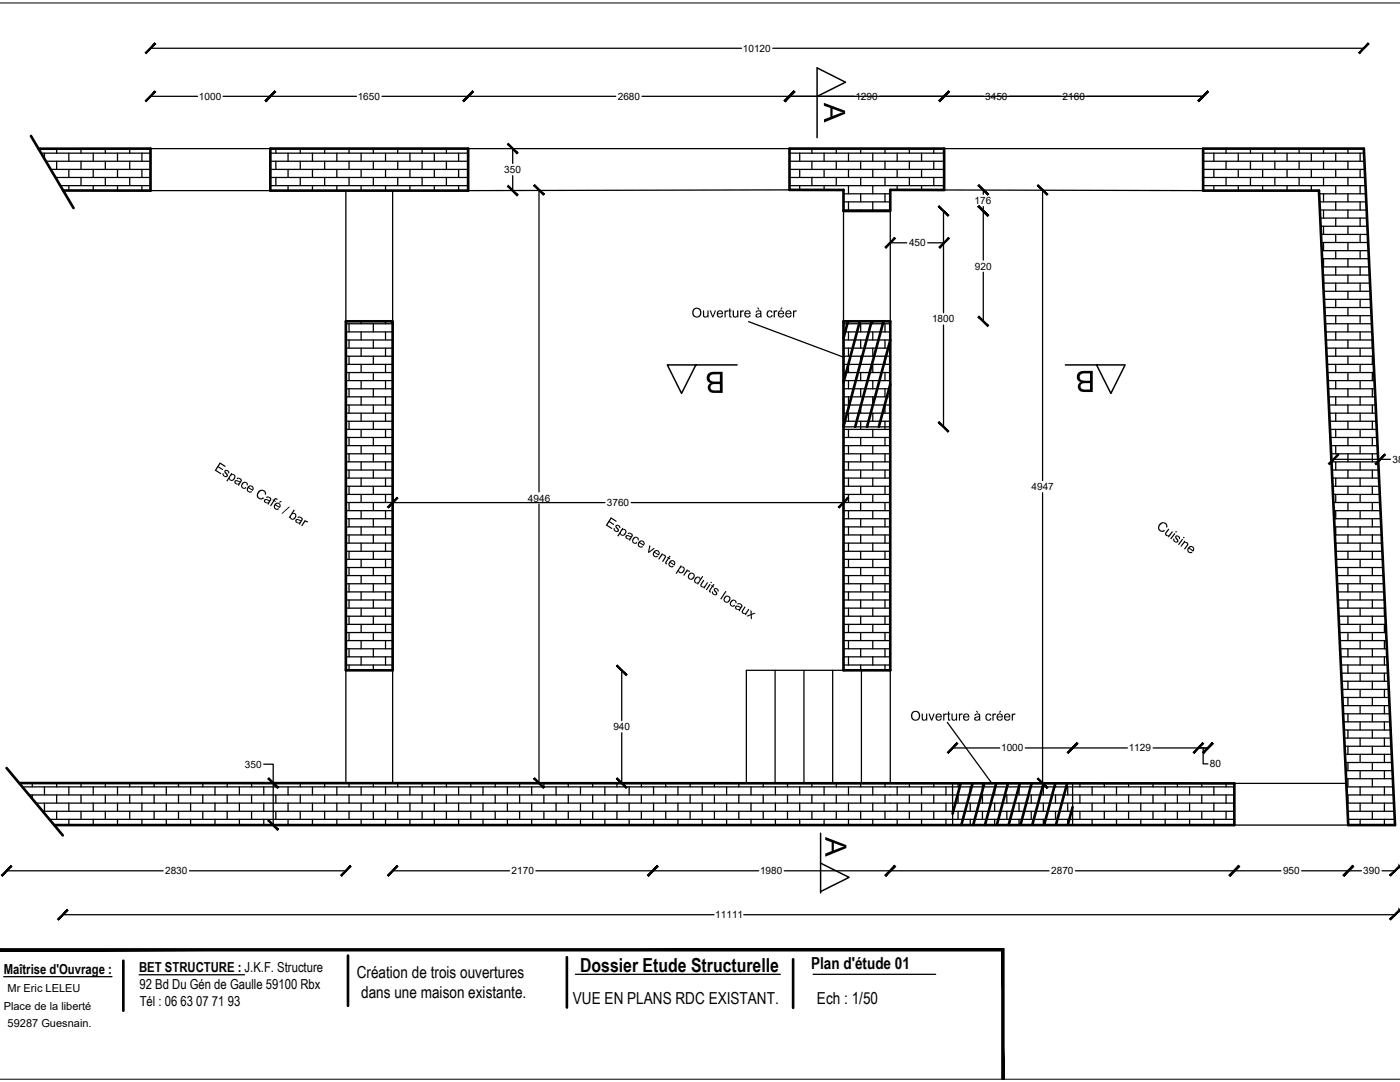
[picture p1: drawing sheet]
<svg xmlns="http://www.w3.org/2000/svg" width="279mm" height="216mm" viewBox="0 0 279 216" stroke-linecap="round" stroke-linejoin="round" font-family="sans-serif">
<!-- layer: 0 -->
<g fill="none" stroke="#000" stroke-width=".53">
<path d="M6.2 27.1l8.5 14.4M7.7 29.7h22.3v8.3h-17.4M54 29.7h39.4v8.3h-39.4zM168.3 37.9v4.2h9.4v-4.2h10.7v-8.2h-30.8v8.2h10.7M240.1 29.7h32.1l6.2 134.9h-9.3l-5.9-126.6h-23.1zM69 64.1h9.4v69.7h-9.4zM168.3 64.1h9.4v69.7h-9.4zM1.3 153.2l11.2 13.5M3.8 156.3h242.5v8.3h-235.5M24.6 191.7v10M69.4 190.7v10M113.1 191v10"/>
<path d="M158.3 191.4v9.7"/>
</g>
<g fill="none" stroke="#000" stroke-width=".25">
<path d="M8.2 30.6h21.8M8.9 30.6v1.1M9.2 32.2h20.8M10.1 33.8h19.9M11.1 35.4h18.9M11.3 29.7v.9M11.3 32.2v1.6M11.3 35.4v.4M12 37h18M13.7 30.6v1.6M13.7 33.8v1.6M13.7 37v1"/>
<path d="M16.2 29.7v.9M16.2 32.2v1.6M16.2 35.4v1.6M18.6 30.6v1.6M18.6 33.8v1.6M18.6 37v1M21 29.7v.9M21 32.2v1.6M21 35.4v1.6M23.5 30.6v1.6M23.5 33.8v1.6M23.5 37v1"/>
<path d="M25.9 29.7v.9M25.9 32.2v1.6M25.9 35.4v1.6M28.3 30.6v1.6M28.3 33.8v1.6M28.3 37v1M54 30.6h39.4M54 32.2h39.4M54 33.8h39.4M54 35.4h39.4M54 37h39.4M55.1 29.7v.9"/>
<path d="M55.1 32.2v1.6M55.1 35.4v1.6M57.5 30.6v1.6M57.5 33.8v1.6M57.5 37v1M59.9 29.7v.9M59.9 32.2v1.6M59.9 35.4v1.6M62.4 30.6v1.6M62.4 33.8v1.6M62.4 37v1M64.8 29.7v.9"/>
<path d="M64.8 32.2v1.6M64.8 35.4v1.6M67.2 30.6v1.6M67.2 33.8v1.6M67.2 37v1M69.7 29.7v.9M69.7 32.2v1.6M69.7 35.4v1.6M72.1 30.6v1.6M72.1 33.8v1.6M72.1 37v1M74.5 29.7v.9"/>
<path d="M74.5 32.2v1.6M74.5 35.4v1.6M76.9 30.6v1.6M76.9 33.8v1.6M76.9 37v.9M79.4 29.7v.9M79.4 32.2v1.6M79.4 35.4v1.6M81.8 30.6v1.6M81.8 33.8v1.6M81.8 37v.9M84.2 29.7v.9"/>
<path d="M84.2 32.2v1.6M84.2 35.4v1.6M86.7 30.6v1.6M86.7 33.8v1.6M86.7 37v.9M89.1 29.7v.9M89.1 32.2v1.6M89.1 35.4v1.6M91.5 30.6v1.6M91.5 33.8v1.6M91.5 37v.9M157.6 30.6h30.8"/>
<path d="M157.6 32.2h30.8M157.6 33.8h30.8M157.6 35.4h30.8M157.6 37h30.8M159.6 30.6v1.6M159.6 33.8v1.6M159.6 37v.9M162 29.7v.9M162 32.2v1.6M162 35.4v1.6M164.5 30.6v1.6M164.5 33.8v1.6"/>
<path d="M164.5 37v.9M166.9 29.7v.9M166.9 32.2v1.6M166.9 35.4v1.6M168.3 38.7h9.4M169.3 30.6v1.6M169.3 33.8v1.6M169.3 37v1.7M171.8 29.7v.9M171.8 32.2v1.6M171.8 35.4v1.6M171.8 38.7v1.6"/>
<path d="M174.2 30.6v1.6M174.2 33.8v1.6M174.2 37v1.7M176.6 29.7v.9M176.6 32.2v1.6M176.6 35.4v1.6M176.6 38.7v1.6M179 30.6v1.6M179 33.8v1.6M179 37v.9M181.5 29.7v.9M181.5 32.2v1.6"/>
<path d="M181.5 35.4v1.6M183.9 30.6v1.6M183.9 33.8v1.6M183.9 37v.9M186.4 29.7v.9M186.4 32.2v1.6M186.4 35.4v1.6M240.1 30.6h32.1M240.1 32.2h32.2M240.1 33.8h32.3M240.1 35.4h32.3M240.1 37h32.4"/>
<path d="M242.3 30.6v1.6M242.3 33.8v1.6M242.3 37v1M244.7 29.7v.9M244.7 32.2v1.6M244.7 35.4v1.6M247.1 30.6v1.6M247.1 33.8v1.6M247.1 37v1M249.6 29.7v.9M249.6 32.2v1.6M249.6 35.4v1.6"/>
<path d="M252 30.6v1.6M252 33.8v1.6M252 37v1M254.4 29.7v.9M254.4 32.2v1.6M254.4 35.4v1.6M256.9 30.6v1.6M256.9 33.8v1.6M256.9 37v1M259.3 29.7v.9M259.3 32.2v1.6M259.3 35.4v1.6"/>
<path d="M261.7 30.6v1.6M261.7 33.8v1.6M261.7 37v1M263.2 38.7h9.4M264.1 29.7v.9M264.1 32.2v1.6M264.1 35.4v1.6M264.1 38.7v1.6M266.6 30.6v1.6M266.6 33.8v1.6M266.6 37v1.7M269 29.7v.9"/>
<path d="M269 32.2v1.6M269 35.4v1.6M269 38.7v1.6M271.4 30.6v1.6M271.4 33.8v1.6M271.4 37v1.7M168.3 40.3h9.4M168.3 41.9h9.4M169.3 40.3v1.6M171.8 41.9v.2M174.2 40.3v1.6M176.6 41.9v.2"/>
<path d="M263.3 40.3h9.4M263.4 41.9h9.4M263.5 43.5h9.3M263.5 45.1h9.4M263.6 46.8h9.4M263.7 48.4h9.3M263.8 50h9.3M263.9 51.6h9.3M263.9 53.3h9.4M264 54.9h9.3M264.1 56.5h9.3M264.1 41.9v1.6"/>
<path d="M264.1 45.1v1.7M264.1 48.4v1.6M264.1 51.6v1.7M264.1 54.9v1.6M264.2 58.1h9.3M264.2 59.7h9.4M266.6 40.3v1.6M266.6 43.5v1.6M266.6 46.8v1.6M266.6 50v1.6M266.6 53.3v1.6M266.6 56.5v1.6"/>
<path d="M266.6 59.7v1.7M269 41.9v1.6M269 45.1v1.7M269 48.4v1.6M269 51.6v1.7M269 54.9v1.6M269 58.1v1.6M271.4 40.3v1.6M271.4 43.5v1.6M271.4 46.8v1.6M271.4 50v1.6M271.4 53.3v1.6"/>
<path d="M271.4 56.5v1.6M271.4 59.7v1.7M69 64.6h9.4M69 66.2h9.4M69 67.8h9.4M69 69.5h9.4M69 71.1h9.4M69 72.7h9.4M69 74.3h9.4M69 75.9h9.4M69 77.6h9.4M69 79.2h9.4"/>
<path d="M69.7 64.6v1.6M69.7 67.8v1.7M69.7 71.1v1.6M69.7 74.3v1.6M69.7 77.6v1.6M72.1 64.1v.5M72.1 66.2v1.6M72.1 69.5v1.6M72.1 72.7v1.6M72.1 75.9v1.7M72.1 79.2v1.6M74.5 64.6v1.6"/>
<path d="M74.5 67.8v1.7M74.5 71.1v1.6M74.5 74.3v1.6M74.5 77.6v1.6M76.9 64.1v.5M76.9 66.2v1.6M76.9 69.5v1.6M76.9 72.7v1.6M76.9 75.9v1.7M76.9 79.2v1.6M168.3 64.6h9.4M168.3 66.2h9.4"/>
<path d="M168.3 67.8h9.4M168.3 69.5h9.4M168.3 71.1h9.4M168.3 72.7h9.4M168.3 74.3h9.4M168.3 75.9h9.4M168.3 77.6h9.4M168.3 79.2h9.4M169.3 64.1v.5M169.3 66.2v1.6M169.3 69.5v1.6M169.3 72.7v1.6"/>
<path d="M169.3 75.9v1.7M169.3 79.2v1.6M171.8 64.6v1.6M171.8 67.8v1.7M171.8 71.1v1.6M171.8 74.3v1.6M171.8 77.6v1.6M174.2 64.1v.5M174.2 66.2v1.6M174.2 69.5v1.6M174.2 72.7v1.6M174.2 75.9v1.7"/>
<path d="M174.2 79.2v1.6M176.6 64.6v1.6M176.6 67.8v1.7M176.6 71.1v1.6M176.6 74.3v1.6M176.6 77.6v1.6M264.3 61.4h9.3M264.4 63h9.3M264.5 64.6h9.3M264.5 66.2h9.4M264.6 67.8h9.3M264.7 69.5h9.3"/>
<path d="M264.8 71.1h9.3M264.8 72.7h9.4M264.9 74.3h9.3M265 75.9h9.3M265 77.6h9.4M265.1 79.2h9.4M266.6 63v1.6M266.6 66.2v1.6M266.6 69.5v1.6M266.6 72.7v1.6M266.6 75.9v1.7M266.6 79.2v1.6"/>
<path d="M269 61.4v1.6M269 64.6v1.6M269 67.8v1.7M269 71.1v1.6M269 74.3v1.6M269 77.6v1.6M271.4 63v1.6M271.4 66.2v1.6M271.4 69.5v1.6M271.4 72.7v1.6M271.4 75.9v1.7M271.4 79.2v1.6"/>
<path d="M273.9 66.2h.1M273.9 67.8v1.7M273.9 71.1v1.6M273.9 74.3v1.6M273.9 77.6v1.6M69 80.8h9.4M69 82.4h9.4M69 84.1h9.4M69 85.7h9.4M69 87.3h9.4M69 88.9h9.4M69 90.6h9.4"/>
<path d="M69 92.2h9.4M69 93.8h9.4M69 95.4h9.4M69 97h9.4M69 98.7h9.4M69.7 80.8v1.6M69.7 84.1v1.6M69.7 87.3v1.6M69.7 90.6v1.6M69.7 93.8v1.6M69.7 97v1.7M72.1 82.4v1.7"/>
<path d="M72.1 85.7v1.6M72.1 88.9v1.7M72.1 92.2v1.6M72.1 95.4v1.6M72.1 98.7v1.6M74.5 80.8v1.6M74.5 84.1v1.6M74.5 87.3v1.6M74.5 90.6v1.6M74.5 93.8v1.6M74.5 97v1.7M76.9 82.4v1.7"/>
<path d="M76.9 85.7v1.6M76.9 88.9v1.7M76.9 92.2v1.6M76.9 95.4v1.6M76.9 98.7v1.6M168.3 80.8h9.4M168.3 82.4h9.4M168.3 84.1h9.4M168.3 85.7h9.4M168.3 87.3h9.4M168.3 88.9h9.4M168.3 90.6h9.4"/>
<path d="M168.3 92.2h9.4M168.3 93.8h9.4M168.3 95.4h9.4M168.3 97h9.4M168.3 98.7h9.4M169.3 82.4v1.7M169.3 85.7v1.6M169.3 88.9v1.7M169.3 92.2v1.6M169.3 95.4v1.6M169.3 98.7v1.6M171.8 80.8v1.6"/>
<path d="M171.8 84.1v1.6M171.8 87.3v1.6M171.8 90.6v1.6M171.8 93.8v1.6M171.8 97v1.7M174.2 82.4v1.7M174.2 85.7v1.6M174.2 88.9v1.7M174.2 92.2v1.6M174.2 95.4v1.6M174.2 98.7v1.6M176.6 80.8v1.6"/>
<path d="M176.6 84.1v1.6M176.6 87.3v1.6M176.6 90.6v1.6M176.6 93.8v1.6M176.6 97v1.7M265.2 80.8h9.3M265.3 82.4h9.3M265.3 84.1h9.4M265.4 85.7h9.4M265.5 87.3h9.3M265.6 88.9h9.3M265.7 90.6h9.3"/>
<path d="M265.7 92.2h9.4M265.8 93.8h9.3M265.9 95.4h9.3M266 97h9.3M266 98.7h9.4M266.6 82.4v1.7M266.6 85.7v1.6M266.6 88.9v1.7M266.6 92.2v1.6M266.6 95.4v1.6M266.6 98.7v1.6M269 80.8v1.6"/>
<path d="M269 84.1v1.6M269 87.3v1.6M269 90.6v1.6M269 93.8v1.6M269 97v1.7M271.4 82.4v1.7M271.4 85.7v1.6M271.4 88.9v1.7M271.4 92.2v1.6M271.4 95.4v1.6M271.4 98.7v1.6M273.9 80.8v1.6"/>
<path d="M273.9 84.1v1.6M273.9 87.3v1.6M273.9 90.6v1.6M273.9 93.8v1.6M273.9 97v1.7M69 100.3h9.4M69 101.9h9.4M69 103.5h9.4M69 105.1h9.4M69 106.7h9.4M69 108.4h9.4M69 110h9.4"/>
<path d="M69 111.6h9.4M69 113.2h9.4M69 114.9h9.4M69 116.5h9.4M69 118.1h9.4M69 119.7h9.4M69.7 100.3v1.6M69.7 103.5v1.6M69.7 106.7v1.7M69.7 110v1.6M69.7 113.2v1.7M69.7 116.5v1.6"/>
<path d="M69.7 119.7v1.6M72.1 101.9v1.6M72.1 105.1v1.6M72.1 108.4v1.6M72.1 111.6v1.6M72.1 114.9v1.6M72.1 118.1v1.6M74.5 100.3v1.6M74.5 103.5v1.6M74.5 106.7v1.7M74.5 110v1.6M74.5 113.2v1.7"/>
<path d="M74.5 116.5v1.6M74.5 119.7v1.6M76.9 101.9v1.6M76.9 105.1v1.6M76.9 108.4v1.6M76.9 111.6v1.6M76.9 114.9v1.6M76.9 118.1v1.6M168.3 100.3h9.4M168.3 101.9h9.4M168.3 103.5h9.4M168.3 105.1h9.4"/>
<path d="M168.3 106.7h9.4M168.3 108.4h9.4M168.3 110h9.4M168.3 111.6h9.4M168.3 113.2h9.4M168.3 114.9h9.4M168.3 116.5h9.4M168.3 118.1h9.4M168.3 119.7h9.4M169.3 101.9v1.6M169.3 105.1v1.6M169.3 108.4v1.6"/>
<path d="M169.3 111.6v1.6M169.3 114.9v1.6M169.3 118.1v1.6M171.8 100.3v1.6M171.8 103.5v1.6M171.8 106.7v1.7M171.8 110v1.6M171.8 113.2v1.7M171.8 116.5v1.6M171.8 119.7v1.6M174.2 101.9v1.6M174.2 105.1v1.6"/>
<path d="M174.2 108.4v1.6M174.2 111.6v1.6M174.2 114.9v1.6M174.2 118.1v1.6M176.6 100.3v1.6M176.6 103.5v1.6M176.6 106.7v1.7M176.6 110v1.6M176.6 113.2v1.7M176.6 116.5v1.6M176.6 119.7v1.6M266.1 100.3h9.3"/>
<path d="M266.2 101.9h9.3M266.3 103.5h9.3M266.3 105.1h9.4M266.4 106.7h9.3M266.5 108.4h9.3M266.6 110h9.3M266.6 101.9v1.6M266.6 105.1v1.6M266.6 108.4v1.6M266.6 111.6h9.3M266.7 113.2h9.3M266.8 114.9h9.3"/>
<path d="M266.8 116.5h9.4M266.9 118.1h9.4M269 100.3v1.6M269 103.5v1.6M269 106.7v1.7M269 110v1.6M269 113.2v1.7M269 116.5v1.6M269 119.7v1.6M271.4 101.9v1.6M271.4 105.1v1.6M271.4 108.4v1.6"/>
<path d="M271.4 111.6v1.6M271.4 114.9v1.6M271.4 118.1v1.6M273.9 100.3v1.6M273.9 103.5v1.6M273.9 106.7v1.7M273.9 110v1.6M273.9 113.2v1.7M273.9 116.5v1.6M273.9 119.7v1.6M276.3 118.9v.8h-9.3M69 121.3h9.4"/>
<path d="M69 123h9.4M69 124.6h9.4M69 126.2h9.4M69 127.8h9.4M69 129.5h9.4M69 131.1h9.4M69 132.7h9.4M69.7 123v1.6M69.7 126.2v1.6M69.7 129.5v1.6M69.7 132.7v1.1M72.1 121.3v1.7"/>
<path d="M72.1 124.6v1.6M72.1 127.8v1.7M72.1 131.1v1.6M74.5 123v1.6M74.5 126.2v1.6M74.5 129.5v1.6M74.5 132.7v1.1M76.9 121.3v1.7M76.9 124.6v1.6M76.9 127.8v1.7M76.9 131.1v1.6M168.3 121.3h9.4"/>
<path d="M168.3 123h9.4M168.3 124.6h9.4M168.3 126.2h9.4M168.3 127.8h9.4M168.3 129.5h9.4M168.3 131.1h9.4M168.3 132.7h9.4M169.3 121.3v1.7M169.3 124.6v1.6M169.3 127.8v1.7M169.3 131.1v1.6M171.8 123v1.6"/>
<path d="M171.8 126.2v1.6M171.8 129.5v1.6M171.8 132.7v1.1M174.2 121.3v1.7M174.2 124.6v1.6M174.2 127.8v1.7M174.2 131.1v1.6M176.6 123v1.6M176.6 126.2v1.6M176.6 129.5v1.6M176.6 132.7v1.1M267.1 121.3h9.3"/>
<path d="M267.1 123h9.4M267.2 124.6h9.4M267.3 126.2h9.3M267.4 127.8h9.3M267.5 129.5h9.3M267.5 131.1h9.4M267.6 132.7h9.3M267.7 134.3h9.3M267.8 135.9h9.3M267.8 137.6h9.4M267.9 139.2h9.3M269 123v1.6"/>
<path d="M269 126.2v1.6M269 129.5v1.6M269 132.7v1.6M269 135.9v1.7M269 139.2v1.6M271.4 121.3v1.7M271.4 124.6v1.6M271.4 127.8v1.7M271.4 131.1v1.6M271.4 134.3v1.6M271.4 137.6v1.6M273.9 123v1.6"/>
<path d="M273.9 126.2v1.6M273.9 129.5v1.6M273.9 132.7v1.6M273.9 135.9v1.7M273.9 139.2v1.6M276.3 121.3v1.7M276.3 124.6v1.6M276.3 127.8v1.7M276.3 131.1v1.6M276.3 134.3v1.6M276.3 137.6v1.6M4.5 157h241.8"/>
<path d="M5.8 158.6h240.5M6.4 156.3v.7M6.4 158.6v.8M8.9 157v1.6M11.3 156.3v.7M11.3 158.6v1.7M13.7 157v1.6M16.2 156.3v.7M16.2 158.6v1.7M18.6 157v1.6M21 156.3v.7M21 158.6v1.7"/>
<path d="M23.5 157v1.6M25.9 156.3v.7M25.9 158.6v1.7M28.3 157v1.6M30.8 156.3v.7M30.8 158.6v1.7M33.2 157v1.6M35.6 156.3v.7M35.6 158.6v1.7M38 157v1.6M40.5 156.3v.7M40.5 158.6v1.7"/>
<path d="M42.9 157v1.6M45.3 156.3v.7M45.3 158.6v1.7M47.8 157v1.6M50.2 156.3v.7M50.2 158.6v1.7M52.6 157v1.6M55.1 156.3v.7M55.1 158.6v1.7M57.5 157v1.6M59.9 156.3v.7M59.9 158.6v1.7"/>
<path d="M62.4 157v1.6M64.8 156.3v.7M64.8 158.6v1.7M67.2 157v1.6M69.7 156.3v.7M69.7 158.6v1.7M72.1 157v1.6M74.5 156.3v.7M74.5 158.6v1.7M76.9 157v1.6M79.4 156.3v.7M79.4 158.6v1.7"/>
<path d="M81.8 157v1.6M84.2 156.3v.7M84.2 158.6v1.7M86.7 157v1.6M89.1 156.3v.7M89.1 158.6v1.7M91.5 157v1.6M94 156.3v.7M94 158.6v1.7M96.4 157v1.6M98.8 156.3v.7M98.8 158.6v1.7"/>
<path d="M101.3 157v1.6M103.7 156.3v.7M103.7 158.6v1.7M106.1 157v1.6M108.5 156.3v.7M108.5 158.6v1.7M111 157v1.6M113.4 156.3v.7M113.4 158.6v1.7M115.8 157v1.6M118.3 156.3v.7M118.3 158.6v1.7"/>
<path d="M120.7 157v1.6M123.1 156.3v.7M123.1 158.6v1.7M125.6 157v1.6M128 156.3v.7M128 158.6v1.7M130.4 157v1.6M132.9 156.3v.7M132.9 158.6v1.7M135.3 157v1.6M137.7 156.3v.7M137.7 158.6v1.7"/>
<path d="M140.1 157v1.6M142.6 156.3v.7M142.6 158.6v1.7M145 157v1.6M147.4 156.3v.7M147.4 158.6v1.7M149.9 157v1.6M152.3 156.3v.7M152.3 158.6v1.7M154.7 157v1.6M157.2 156.3v.7M157.2 158.6v1.7"/>
<path d="M159.6 157v1.6M162 156.3v.7M162 158.6v1.7M164.5 157v1.6M166.9 156.3v.7M166.9 158.6v1.7M169.3 157v1.6M171.8 156.3v.7M171.8 158.6v1.7M174.2 157v1.6M176.6 156.3v.7M176.6 158.6v1.7"/>
<path d="M179 157v1.6M181.5 156.3v.7M181.5 158.6v1.7M183.9 157v1.6M186.4 156.3v.7M186.4 158.6v1.7M188.8 157v1.6M191.2 156.3v.7M191.2 158.6v1.7M193.6 157v1.6M196.1 156.3v.7M196.1 158.6v1.7"/>
<path d="M198.5 157v1.6M200.9 156.3v.7M200.9 158.6v1.7M203.4 157v1.6M205.8 156.3v.7M205.8 158.6v1.7M208.2 157v1.6M210.7 156.3v.7M210.7 158.6v1.7M213.1 157v1.6M215.5 156.3v.7M215.5 158.6v1.7"/>
<path d="M218 157v1.6M220.4 156.3v.7M220.4 158.6v1.7M222.8 157v1.6M225.2 156.3v.7M225.2 158.6v1.7M227.7 157v1.6M230.1 156.3v.7M230.1 158.6v1.7M232.5 157v1.6M235 156.3v.7M235 158.6v1.7"/>
<path d="M237.4 157v1.6M239.8 156.3v.7M239.8 158.6v1.7M242.3 157v1.6M244.7 156.3v.7M244.7 158.6v1.7M268 140.8h9.3M268.1 142.4h9.3M268.1 144h9.4M268.2 145.7h9.3M268.3 147.3h9.3M268.4 148.9h9.3"/>
<path d="M268.4 150.5h9.3M268.5 152.1h9.3M268.6 153.8h9.3M268.6 155.4h9.4M268.7 157h9.3M268.8 158.6h9.3M269 142.4v1.6M269 145.7v1.6M269 148.9v1.6M269 152.1v1.7M269 155.4v1.6M269 158.6v1.7"/>
<path d="M271.4 140.8v1.6M271.4 144v1.7M271.4 147.3v1.6M271.4 150.5v1.6M271.4 153.8v1.6M271.4 157v1.6M273.9 142.4v1.6M273.9 145.7v1.6M273.9 148.9v1.6M273.9 152.1v1.7M273.9 155.4v1.6M273.9 158.6v1.7"/>
<path d="M276.3 140.8v1.6M276.3 144v1.7M276.3 147.3v1.6M276.3 150.5v1.6M276.3 153.8v1.6M276.3 157v1.6M7.2 160.3h239.1M8.5 161.9h237.8M8.9 160.3v1.6M9.9 163.5h236.4M11.3 161.9v1.6M13.7 160.3v1.6"/>
<path d="M13.7 163.5v1.1M16.2 161.9v1.6M18.6 160.3v1.6M18.6 163.5v1.1M21 161.9v1.6M23.5 160.3v1.6M23.5 163.5v1.1M25.9 161.9v1.6M28.3 160.3v1.6M28.3 163.5v1.1M30.8 161.9v1.6M33.2 160.3v1.6"/>
<path d="M33.2 163.5v1.1M35.6 161.9v1.6M38 160.3v1.6M38 163.5v1.1M40.5 161.9v1.6M42.9 160.3v1.6M42.9 163.5v1.1M45.3 161.9v1.6M47.8 160.3v1.6M47.8 163.5v1.1M50.2 161.9v1.6M52.6 160.3v1.6"/>
<path d="M52.6 163.5v1.1M55.1 161.9v1.6M57.5 160.3v1.6M57.5 163.5v1.1M59.9 161.9v1.6M62.4 160.3v1.6M62.4 163.5v1.1M64.8 161.9v1.6M67.2 160.3v1.6M67.2 163.5v1.1M69.7 161.9v1.6M72.1 160.3v1.6"/>
<path d="M72.1 163.5v1.1M74.5 161.9v1.6M76.9 160.3v1.6M76.9 163.5v1.1M79.4 161.9v1.6M81.8 160.3v1.6M81.8 163.5v1.1M84.2 161.9v1.6M86.7 160.3v1.6M86.7 163.5v1.1M89.1 161.9v1.6M91.5 160.3v1.6"/>
<path d="M91.5 163.5v1.1M94 161.9v1.6M96.4 160.3v1.6M96.4 163.5v1.1M98.8 161.9v1.6M101.3 160.3v1.6M101.3 163.5v1.1M103.7 161.9v1.6M106.1 160.3v1.6M106.1 163.5v1.1M108.5 161.9v1.6M111 160.3v1.6"/>
<path d="M111 163.5v1.1M113.4 161.9v1.6M115.8 160.3v1.6M115.8 163.5v1.1M118.3 161.9v1.6M120.7 160.3v1.6M120.7 163.5v1.1M123.1 161.9v1.6M125.6 160.3v1.6M125.6 163.5v1.1M128 161.9v1.6M130.4 160.3v1.6"/>
<path d="M130.4 163.5v1.1M132.9 161.9v1.6M135.3 160.3v1.6M135.3 163.5v1.1M137.7 161.9v1.6M140.1 160.3v1.6M140.1 163.5v1.1M142.6 161.9v1.6M145 160.3v1.6M145 163.5v1.1M147.4 161.9v1.6M149.9 160.3v1.6"/>
<path d="M149.9 163.5v1.1M152.3 161.9v1.6M154.7 160.3v1.6M154.7 163.5v1.1M157.2 161.9v1.6M159.6 160.3v1.6M159.6 163.5v1.1M162 161.9v1.6M164.5 160.3v1.6M164.5 163.5v1.1M166.9 161.9v1.6M169.3 160.3v1.6"/>
<path d="M169.3 163.5v1.1M171.8 161.9v1.6M174.2 160.3v1.6M174.2 163.5v1.1M176.6 161.9v1.6M179 160.3v1.6M179 163.5v1.1M181.5 161.9v1.6M183.9 160.3v1.6M183.9 163.5v1.1M186.4 161.9v1.6M188.8 160.3v1.6"/>
<path d="M188.8 163.5v1.1M191.2 161.9v1.6M193.6 160.3v1.6M193.6 163.5v1.1M196.1 161.9v1.6M198.5 160.3v1.6M198.5 163.5v1.1M200.9 161.9v1.6M203.4 160.3v1.6M203.4 163.5v1.1M205.8 161.9v1.6M208.2 160.3v1.6"/>
<path d="M208.2 163.5v1.1M210.7 161.9v1.6M213.1 160.3v1.6M213.1 163.5v1.1M215.5 161.9v1.6M218 160.3v1.6M218 163.5v1.1M220.4 161.9v1.6M222.8 160.3v1.6M222.8 163.5v1.1M225.2 161.9v1.6M227.7 160.3v1.6"/>
<path d="M227.7 163.5v1.1M230.1 161.9v1.6M232.5 160.3v1.6M232.5 163.5v1.1M235 161.9v1.6M237.4 160.3v1.6M237.4 163.5v1.1M239.8 161.9v1.6M242.3 160.3v1.6M242.3 163.5v1.1M244.7 161.9v1.6M268.9 160.3h9.3"/>
<path d="M268.9 161.9h9.4M269 161.9v1.1M269 163.5h9.3M271.4 160.3v1.6M271.4 163.5v1.1M273.9 161.9v1.6M276.3 160.3v1.6M276.3 163.5v1.1"/>
</g>
<!-- layer: 00txt structure -->
<g fill="none" stroke="#000" stroke-width=".25">
<path d="M30 19.2h9.4M30 9.6h118M44.5 19.2h26.6M76.2 19.2h46.7M128.1 19.2h112M154.2 9.6h118M102.3 29.7v2.9M102.3 35.1v2.9M107.6 37.9v60.2M196.2 37.9v.9M208.1 37.9v58M177.7 48.5h3.3"/>
<path d="M185.1 48.5h3.3M188.3 42.1v20.3M196.2 41.2v10.7M196.2 54.3v9.8M168.3 64.1h9.4v21.1h-9.4zM188.3 64.9v20.3M208.1 98.3v58M266.1 91.7h11.4M78.4 100.3h42.3M107.6 100.6v55.7M126 100.3h42.3M124.1 133.8v10"/>
<path d="M52.6 152.5h1.9v12.1M124.1 146.2v10.1M190.1 156.3h24v8.3M190.1 156.3v8.3h24M190.1 149.2h9.4M204.6 149.2h20.4M230.1 149.2h11M240.1 149.2v3.2h1M1.3 173.8h31.3M37.8 173.8h31.2M78.4 173.8h23.3M107 173.8h44.4"/>
<path d="M156.5 173.8h52.9M214.6 173.8h41.1M259.8 173.8h11.9M275.8 173.8h2.6M12.5 182.5h130M148.4 182.5h130"/>
</g>
<g fill="#000" stroke="#000" stroke-width=".2">
<path d="M30.9 18.2l-1.7 2.1 1.9-1.9zM30.9 18.2l-1.7 2.1-.2-.2z"/>
<path d="M30.9 8.6l-1.7 2.1 1.9-1.9zM30.9 8.6l-1.7 2.1-.2-.2z"/>
<path d="M54.8 18.2l-1.7 2.1 1.9-1.9zM54.8 18.2l-1.7 2.1-.2-.2z"/>
<path d="M94.3 18.2l-1.7 2.1 1.9-1.9zM92.4 20.1l1.9-1.9-1.7 2.1z"/>
<path d="M158.4 18.2l-1.7 2.1 1.9-1.9zM158.4 18.2l-1.7 2.1-.2-.2z"/>
<path d="M158.4 18.2l-1.7 2.1 1.9-1.9zM158.4 18.2l-1.7 2.1-.2-.2z"/>
<path d="M189.3 18.2l-1.7 2.1 1.9-1.9zM187.4 20.1l1.9-1.9-1.7 2.1z"/>
<path d="M273 8.6l-1.9 1.9 .2 .2zM273 8.6l.2 .2-1.9 1.9z"/>
<path d="M52.9 20.1l.2 .2 1.7-2.1zM54.8 18.2l.2 .2-1.9 1.9z"/>
<path d="M92.4 20.1l.2 .2 1.7-2.1zM94.3 18.2l.2 .2-1.9 1.9z"/>
<path d="M101.5 37l-.2 .2 2.1 1.7zM101.3 37.2l2.1 1.7-.2 .2z"/>
<path d="M101.3 28.8l1.9 1.9 .2-.2zM101.5 28.6l1.9 1.9-2.1-1.7z"/>
<path d="M106.5 37l1.9 1.9 .2-.2zM106.7 36.8l1.9 1.9-2.1-1.7z"/>
<path d="M156.5 20.1l.2 .2 1.7-2.1zM158.4 18.2l.2 .2-1.9 1.9z"/>
<path d="M187.4 20.1l.2 .2 1.7-2.1zM189.3 18.2l.2 .2-1.9 1.9z"/>
<path d="M195.2 37l1.9 1.9 .2-.2zM195.4 36.8l1.9 1.9-2.1-1.7z"/>
<path d="M207 37l1.9 2 .2-.2zM207.2 36.9l1.9 1.9-2.1-1.8z"/>
<path d="M239.1 20.1l.2 .2 1.7-2.1zM241 18.2l.2 .2-1.9 1.9z"/>
<path d="M239.1 20.1l.2 .2 1.7-2.1zM241 18.2l.2 .2-1.9 1.9z"/>
<path d="M178.5 47.4l-1.7 2.1 1.9-1.9zM178.5 47.4l-1.7 2.1-.2-.2z"/>
<path d="M187.4 49.3l.2 .2 1.7-2.1zM189.3 47.4l.2 .2-1.9 1.9z"/>
<path d="M187.2 41.2l1.9 2 .3-.3zM187.2 41.2l.2-.2 2 1.9z"/>
<path d="M195.2 41.2l2.1 1.7-1.9-1.9zM195.2 41.2l2.1 1.7-.2 .3z"/>
<path d="M195.2 41.2l1.9 2 .2-.3zM195.2 41.2l.2-.2 1.9 1.9z"/>
<path d="M195.4 63.1l-.2 .2 2.1 1.7zM195.2 63.3l2.1 1.7-.2 .2z"/>
<path d="M79.2 99.2l-1.7 2.1 1.9-1.9zM79.2 99.2l-1.7 2.1-.2-.1z"/>
<path d="M187.4 84.1l-.2 .2 2.2 1.7zM187.2 84.3l2.2 1.7-.3 .2z"/>
<path d="M267 90.6l-1.7 2.1 1.9-1.9zM265.1 92.5l1.9-1.9-1.7 2.1z"/>
<path d="M274.4 92.5l.2 .2 1.7-2.1zM276.3 90.6l.2 .2-1.9 1.9z"/>
<path d="M169.2 99.2l-1.9 2 .2 .1zM169.2 99.2l.2 .2-1.9 1.9z"/>
<path d="M123 132.9l1.9 1.9 .2-.2zM123.2 132.7l1.9 1.9-2.1-1.7z"/>
<path d="M53.5 155.4l1.9 1.9 .2-.2zM53.5 155.4l.2-.2 1.9 1.9z"/>
<path d="M106.5 155.4l2.1 1.7-1.9-1.9zM106.5 155.4l2.1 1.7-.2 .2z"/>
<path d="M123.2 155.2l-.2 .2 2.1 1.7zM123 155.4l2.1 1.7-.2 .2z"/>
<path d="M191 148.2l-1.7 2.1 1.9-1.9zM191 148.2l-1.7 2.1-.3-.2z"/>
<path d="M207.2 155.2l-.2 .2 2.1 1.7zM207 155.4l2.1 1.7-.2 .3z"/>
<path d="M214.9 148.2l-1.9 1.9 .2 .2zM214.9 148.2l.2 .2-1.9 1.9z"/>
<path d="M214.9 148.2l-1.7 2.1 1.9-1.9zM214.9 148.2l-1.7 2.1-.2-.2z"/>
<path d="M240 150.1l.2 .2 1.7-2.1zM241.9 148.2l.2 .2-1.9 1.9z"/>
<path d="M240 150.1l.2 .2 1.7-2.1zM241.9 148.2l.2 .2-1.9 1.9z"/>
<path d="M240 148.2l-1.7 2.1 1.9-1.9zM240 148.2l-1.7 2.1-.2-.2z"/>
<path d="M2.2 172.7l-1.7 2.1 1.9-1.9zM2.2 172.7l-1.7 2.1-.2-.2z"/>
<path d="M53.5 163.8l2.1 1.7-1.9-1.9zM53.5 163.8l2.1 1.7-.2 .2z"/>
<path d="M68 174.6l.2 .2 1.7-2.1zM69.9 172.7l.2 .2-1.9 1.9z"/>
<path d="M79.2 172.7l-1.7 2.1 1.9-1.9zM79.2 172.7l-1.7 2.1-.2-.2z"/>
<path d="M129.2 174.6l.2 .2 1.7-2.1zM131.1 172.7l.2 .2-1.9 1.9z"/>
<path d="M131.1 172.7l-1.7 2.1 1.9-1.9zM131.1 172.7l-1.7 2.1-.2-.2z"/>
<path d="M178.5 172.7l-1.9 1.9 .2 .2zM178.5 172.7l.2 .2-1.9 1.9z"/>
<path d="M178.5 172.7l-1.7 2.1 1.9-1.9zM178.5 172.7l-1.7 2.1-.2-.2z"/>
<path d="M247.2 172.7l-1.9 1.9 .2 .2zM247.2 172.7l.2 .2-1.9 1.9z"/>
<path d="M247.2 172.7l-1.7 2.1 1.9-1.9zM247.2 172.7l-1.7 2.1-.2-.2z"/>
<path d="M268 174.6l.2 .2 1.8-2.1zM270 172.7l.2 .2-2 1.9z"/>
<path d="M270 172.7l-1.8 2.1 2-1.9zM270 172.7l-1.8 2.1-.2-.2z"/>
<path d="M279.3 172.7l.1 .3zM279.3 172.7l.1 .3-2.1 1.6zM277.3 174.6l.2 .2 1.9-1.8z"/>
<path d="M13.4 181.5l-1.7 2.1 1.9-1.9zM13.4 181.5l-1.7 2.1-.2-.2z"/>
<path d="M279.3 181.5l.1 .3zM279.3 181.5l.1 .3-2.1 1.6zM277.3 183.4l.2 .2 1.9-1.8z"/>
</g>
<!-- layer: linteaux -->
<g fill="none" stroke="#000" stroke-width=".25">
<path d="M30 38h24M30 29.7h24M69 38v26.1M78.4 38v26.1M93.4 29.7h64.2M157.6 37.9l-64.2 .1M188.4 29.7h51.7M188.4 37.9l51.7 .1M168.3 42.1v22M177.7 42.1v22M149.4 64.2l18.9 7.1M69 133.8v22.5"/>
<path d="M78.4 133.8v22.5M154.7 133.8v22.5M160.4 133.8v22.5M166.2 133.8v22.5M168.3 133.8h-19.4v22.5M171.9 133.8v22.5M177.7 133.8v22.5M189.1 144.1l8.8 12.2M246.3 156.3h22.4M246.3 164.6h22.8"/>
</g>
<!-- layer: textes. R+1 -->
<path d="M163.1 19.2l5.6-2.8-5.6-2.9v14M138.9 72.8l-2.9 5.7-2.8-5.7h13.9M212.6 72.8h11.9l-2.8 5.7-2.9-5.7M163.8 172.2l5.7 2.9-5.7 2.8M163.8 166.3v11.9" fill="none" stroke="#000" stroke-width=".3"/>
<g fill="#000">
<path d="M164.4 20.5l4.3 1.6v.6l-4.3 1.7v-.6l1.3-.5v-1.8l-1.3-.4zM166.2 21.7v1.5l2-.8z"/>
<path d="M141.3 74.7l.3-.3 .7-.2h1.9v4.2h-2l-.7-.4-.3-.8 .3-.5 .3-.3-.4-.1-.3-.6v-.6zM142 76.8a.69 .69 0 0 0-.1 .9 .69 .69 0 0 0 .8 .2h1v-1.3zM141.9 74.8l-.3 .5 .2 .6 .7 .2h1.2v-1.4h-1.4z"/>
<path d="M215.2 74.4l.8-.4h2.1v4.2h-1.9l-.9-.4-.2-.5v-.4l.6-.7-.5-.2-.3-.4v-.6zM215.8 76.6v.1a.71 .71 0 0 0 0 .9 .71 .71 0 0 0 .9 .1h.8v-1.2h-1.1zM215.7 74.7l-.2 .4v.4l.2 .3 .5 .1 1.3 .1v-1.5h-1.2z"/>
<path d="M164.7 167l4.2 1.6v.6l-4.2 1.7v-.6l1.3-.5v-1.7l-1.3-.5zM166.4 168.2v1.5l2.1-.8z"/>
</g>
<!-- layer: oUVERTURES -->
<g fill="none" stroke="#000" stroke-width=".53">
<path d="M169.2 64.1l-.9 3.4M171.6 64.1l-3.3 12.2M173.9 64.1l-5.6 21M176.3 64.1l-5.6 21.1M177.7 67.9l-4.7 17.3M177.7 76.7l-2.3 8.5M191.7 156.3l-1.6 6M194.1 156.3l-2.2 8.3M196.4 156.3l-2.2 8.3M198.8 156.3l-2.2 8.3M201.2 156.3l-2.3 8.3M203.5 156.3l-2.2 8.3"/>
<path d="M205.9 156.3l-2.2 8.3M208.3 156.3l-2.3 8.3M210.6 156.3l-2.2 8.3M213 156.3l-2.3 8.3M214.1 161.1l-1 3.5"/>
</g>
<!-- layer: 00txt structure -->
<g fill="#000">
<path d="M140.3 62h.2v1l.2 .2 .4-.2 .1-1h.2v1.3h-.2v-.2l-.4 .3-.4-.2zM141.6 62h.3l.4 1.1 .4-1.1h.2l-.5 1.3h-.2zM144.6 62h.2v.2l.2-.3 .4 .1-.1 .2h-.3l-.1 .1-.1 1h-.2zM145.5 61.6l.3-.1v.5h.2v.1h-.2v.9l.2 .1v.3l-.5-.2v-1.1h-.1v-.1h.1zM146.2 62h.3v1l.2 .2 .3-.2 .1-1h.3v1.3h-.2v-.2l-.4 .3-.5-.2zM147.7 62h.2v.2l.2-.3 .4 .1-.1 .2h-.3l-.1 .1v1h-.3zM153.2 62.1l.4-.2 .5 .2 .1 .3h-.3l-.1-.3h-.3l-.3 .5 .1 .4 .3 .2 .3-.1 .1-.3 .2 .1-.2 .3-.5 .2-.4-.3-.1-.6zM154.4 62h.2v.2l.2-.3 .4 .1-.1 .2h-.3l-.1 .1-.1 1h-.2zM158.3 62h.2v.2l.2-.3 .3 .1-.1 .2h-.2l-.2 .1v1h-.2zM43.9 92.2l1.1 .8-.1 .2-.9-.6-.4 .5 .9 .5-.1 .2-.9-.5-.3 .5 1 .6-.2 .2-1.2-.7zM44.9 93.8h.4l.5 .4-.1 .3-.2-.1-.1-.4h-.4l.5 .7-.1 .3-.2 .2-.4-.1-.4-.4 .1-.3 .2 .1 .1 .4h.4l-.4-.7zM48.3 96.4l.6-.3 .5 .3v.5l-.5-.6-.3 .1-.2 .4v.4l.2 .1 .4-.1 .2 .1-.2 .2h-.4l-.4-.3-.1-.3z"/>
<path d="M51.6 98l.3-.2 .4-.1 .7 .4 .1 .6h-.3v-.5l-.4-.3-.5 .2-.4 .6 .2 .6 .4 .1 .4-.2 .1 .3-.7 .2-.5-.4-.1-.7zM54.5 99.6l.1 .1 .3-.3 .5 .2-.1 .2-.2-.2-.2 .1-.1 .2 .3 .1-.1 .2-.3-.2-.6 1-.2-.1 .6-1-.1-.1zM56.2 102.4l1.5-1.3 .1 .1-1.5 1.3zM60.9 103.7l.1 .1-.1 .2 .4-.1 .2 .2-.2 .2-.2-.2-.3 .1-.5 .8-.2-.1zM121.9 103.2l1.2 .7-.1 .2-1-.6-.3 .5 .9 .6-.1 .2-.9-.6-.4 .6 1 .6-.1 .2-1.2-.8zM122.9 104.9l.4-.2 .5 .4v.3l-.4-.5-.4 .1 .5 .7-.2 .5-.5-.1-.4-.4 .1-.4 .2 .2v.2l.2 .2 .2 .1 .2-.2-.5-.6zM126.4 107.3l.5-.2 .6 .4-.1 .4-.2-.1v-.3l-.2-.2h-.3l-.3 .4v.3l.1 .2 .3 .1 .2-.2 .2 .2-.3 .2-.5-.1-.2-.3v-.4zM129.6 108.8l.2 .1-.3 1.1 1-.7 .2 .2-1.2 .8-.2-.1zM132.1 110.4l.2 .1-.1 .2h.5l.2 .3-.6 1.2-.2-.2 .6-.9-.2-.3h-.4l-.5 .9-.2-.2zM133.2 111.1l.2 .1 .2-.3h.3l-.3 .4 .2 .2-.1 .1-.2-.1-.5 .8 .2 .2-.1 .1-.3-.2-.1-.2 .6-.8-.1-.1zM137.1 113.6l.2 .1-.1 .2 .3-.1 .2 .2-.2 .2-.1-.2-.3 .1-.6 .8-.1-.1zM140.4 115.7l.2 .1-.6 .9 .2 .3h.3l.6-.8 .2 .1-.8 1.2-.1-.2 .1-.1h-.4l-.3-.3z"/>
<path d="M142 116.8h.1l.2-.3 .3 .1-.3 .4 .2 .1v.1l-.3-.1-.4 .8 .1 .2-.1 .2-.3-.4 .5-.9-.1-.1zM142.5 117.5l.5-.2 .4 .5v.3l-.2-.1-.2-.4h-.3l.5 .8-.3 .4-.6-.2-.2-.3v-.3l.2 .1 .1 .4h.5v-.2l-.4-.5zM144.8 117.9l.2 .1-1.1 1.6-.2-.1zM231.4 104.5l.8-.3 .7 .4v.7l-.2-.1-.1-.6-.4-.2-.4 .2-.4 .5v.4l.2 .3 .4 .1 .3-.2 .2 .2-.2 .1-.6 .1-.5-.4-.1-.6zM233.2 105.5l.2 .1-.7 .9 .2 .3h.4l.6-.8 .2 .2-.8 1.1-.2-.2 .1-.1-.5-.1-.2-.3zM234.6 106.9h.5l.4 .4-.1 .3-.2-.1-.1-.4h-.3l.4 .8-.3 .4-.5-.2-.3-.3 .1-.4 .2 .1v.3l.2 .2h.3l-.4-.7zM236.4 107.9l.2 .1-.1 .2 .3-.1 .4 .4-.1 .3-.6 .9-.2-.2 .6-.8-.2-.4-.4 .1-.5 .7-.2-.1zM145.9 119.8l.6-.2 .5 .4v.4l-.5-.6-.3 .1-.3 .4 .1 .5 .3 .1 .2-.2 .2 .1-.1 .2-.5 .1-.4-.3v-.5zM148.6 121l.2 .1-.5 .9 .1 .3h.4l.6-.8 .2 .1-.8 1.2-.2-.1 .1-.2h-.4l-.3-.4zM149.8 121.7l.2 .2v.6l.6-.2 .2 .1-.8 .3 .1 .9-.3-.2v-.6l-.6 .2-.2-.1 .8-.3zM183.9 142.4h.3v1l.2 .2 .4-.1v-1.1h.3v1.4h-.3v-.2l-.2 .2-.6-.1zM185.3 142.4h.2l.4 1.1 .4-1.1h.2l-.5 1.4h-.2z"/>
<path d="M188.2 142.4h.2v.2l.3-.2h.3l-.1 .3-.2-.1-.2 .2v1h-.3zM189.2 142l.2-.1v.5h.3v.2h-.3v.9l.3 .1v.2h-.4l-.1-.2v-1h-.2v-.2h.2zM189.9 142.4h.2v1l.3 .2 .3-.1 .1-1.1h.2v1.4h-.2v-.2l-.3 .2-.5-.1zM191.4 142.4h.2v.2l.2-.2h.3l-.1 .3-.2-.1-.2 .2v1h-.2zM196.8 142.6l.4-.2 .6 .2v.2h-.2l-.1-.2h-.3l-.3 .3v.4l.3 .3h.3l.1-.3h.3l-.2 .4-.6 .1-.3-.2-.2-.5zM198.1 142.4h.2v.2l.2-.2h.3l-.1 .3-.2-.1-.2 .2v1h-.2zM201.9 142.4h.2v.2l.3-.2h.3l-.1 .3-.2-.1-.2 .2-.1 1h-.2z"/>
<path d="M138.1 62.4a.97 .97 0 0 1 1.9 0 .97 .97 0 0 1-1.9 0zM138.3 62.4a.75 .75 0 0 0 1.5 0 .75 .75 0 0 0-1.5 0z"/>
<path d="M143.2 62.1l.5-.2 .5 .2 .1 .6h-1l.1 .3 .2 .2 .3-.1 .2-.2h.2l-.2 .3-.5 .2-.4-.3-.2-.6zM143.4 62.2l-.1 .3h.8l-.3-.4z"/>
<path d="M148.7 62.1l.4-.2 .5 .2 .2 .6h-1l.1 .3 .2 .2 .3-.1 .2-.2h.2l-.2 .3-.5 .2-.4-.3-.2-.5zM148.9 62.2l-.1 .3h.8l-.3-.4z"/>
<path d="M150.9 62.1l.5-.2 .5 .1 .1 1.3h-.2l-.1-.1-.5 .2-.4-.2v-.3l.1-.2 .8-.2v-.3l-.3-.1-.3 .1-.1 .2h-.2zM151.1 62.8l-.1 .2 .2 .2 .3-.1 .2-.2a.21 .21 0 0 0-.1-.2 .21 .21 0 0 0-.3 0zM151.1 61.4h.3l.2 .4h-.2z"/>
<path d="M155.4 62.1l.4-.2 .5 .2 .2 .6h-1l.1 .4 .2 .1 .3-.1 .2-.2h.2l-.2 .3-.5 .2-.4-.3-.2-.5zM155.6 62.2l-.1 .3h.8l-.3-.4zM155.9 61.4h.3l-.3 .4h-.2z"/>
<path d="M156.9 62.1l.5-.2 .4 .2 .2 .6h-1v.3l.3 .2 .3-.1 .1-.2h.3l-.2 .3-.6 .2-.4-.3-.1-.6zM157.1 62.2l-.1 .3h.8l-.3-.4z"/>
<path d="M46.2 94.4l.2 .1-.1 .1h.3l.3 .2v.6l-.2 .4-.4 .2-.4-.1-.2-.4-.3 .6-.2-.1zM46.2 94.8l-.3 .5 .2 .5 .3-.1 .4-.5-.2-.4z"/>
<path d="M47.2 95.5l.6-.2 .5 .5-.6 1.2-.2-.2 .1-.1-.6-.2-.2-.4 .3-.3 .8 .3 .1-.3-.3-.3-.3 .1zM47.1 96l-.1 .3 .3 .2h.3l.2-.3z"/>
<path d="M49.5 97.1l.5-.3 .5 .4 .1 .3-.2 .5-.8-.6-.1 .2 .1 .4 .2 .1 .3-.1 .2 .1-.1 .1-.4 .1-.4-.3-.1-.5zM49.8 97.1l-.1 .1 .7 .4v-.3l-.2-.2z"/>
<path d="M53.1 99.2l.4-.1 .6 .4v.2l-.5 1-.2-.1v-.2h-.4l-.3-.4v-.3l.3-.2 .6 .3a.24 .24 0 0 0 .3-.3 .24 .24 0 0 0-.3-.2l-.3 .1zM53 99.8v.4h.5a.19 .19 0 0 0 .2-.3 .19 .19 0 0 0-.3 0z"/>
<path d="M54.9 100.5l.6-.2 .4 .3 .1 .4-.2 .4-.9-.6v.2l.2 .5 .4-.1 .2 .2-.4 .1-.5-.2-.2-.5zM55.1 100.6l.7 .5-.1-.5-.2-.1zM55.7 100.2l.3-.3 .3 .2-.5 .2z"/>
<path d="M58.6 101.7l.2 .1-.3 .6 .5 .1 .1 .5-.3 .6-.5 .1-.3-.2-.1-.2-.1 .1-.2-.1zM58.3 102.7l-.3 .6 .2 .2h.3l.3-.3 .1-.5-.2-.2z"/>
<path d="M59.4 103.2l.4-.1 .6 .4-.5 1.2-.2-.1v-.2l-.5-.1-.3-.3 .3-.4 .7 .1a.23 .23 0 0 0 .3-.2 .23 .23 0 0 0-.3-.2l-.4 .1zM59.2 103.8v.3l.3 .2 .3-.1 .2-.2z"/>
<path d="M124.2 105.3l.2 .1-.1 .2h.4l.2 .2 .1 .5-.6 .6-.4-.1-.2-.3-.4 .6-.2-.2zM124.2 105.8l-.3 .6 .4 .3 .4-.3 .1-.4-.2-.3z"/>
<path d="M125.3 106.4l.5-.1 .5 .4-.5 1.2-.3-.1 .1-.2h-.5l-.3-.3v-.3l.3-.2 .9 .2v-.4l-.3-.1-.3 .1zM125.1 107v.2l.1 .2h.5a.24 .24 0 0 0 0-.3 .24 .24 0 0 0-.3-.1z"/>
<path d="M127.5 108l.6-.2 .5 .4 .1 .3-.2 .4-.9-.5-.1 .1 .1 .4 .2 .2 .3-.2 .2 .2-.1 .1-.4 .1-.4-.4-.1-.4zM127.8 108.1l.6 .5-.1-.5-.2-.1z"/>
<path d="M130.5 110l.6-.3 .5 .4 .1 .3-.2 .5-.9-.6-.1 .1 .1 .4 .3 .2 .2-.1 .2 .1-.1 .1-.5 .1-.4-.4v-.4zM130.7 110.1l.7 .5v-.3l-.1-.3h-.3z"/>
<path d="M133.6 112l.6-.2 .5 .3 .1 .4-.2 .4-.9-.5-.1 .3 .2 .2h.5l.1 .2-.4 .1-.5-.3-.1-.4zM134 112l-.2 .2 .7 .4v-.5l-.2-.1z"/>
<path d="M135.9 112.8l.1 .1v.2l.2-.1 .4 .3-.1 .7-.3 .3-.4 .1-.3-.1-.1-.3-.4 .5-.2-.1zM135.8 113.3l-.3 .6 .2 .3h.3l.3-.2 .1-.5-.2-.3z"/>
<path d="M137.3 115a.7 .7 0 0 1 1.4 0 .7 .7 0 0 1-1.4 0zM137.8 114.6l-.3 .6 .1 .2 .3 .1 .4-.3 .1-.4-.2-.3z"/>
<path d="M138.7 115.3l.6-.3 .4 .2 .1 .3 .3-.6 .2 .1-1 1.6-.2-.1 .1-.1h-.3l-.3-.2-.1-.4zM139 115.4l-.3 .6 .4 .3 .4-.3 .1-.5-.2-.2z"/>
<path d="M141.6 116.5l.2 .1-.7 1.2-.2-.1zM141.9 116.1l.2 .1-.2 .2-.1-.1z"/>
<path d="M144.4 119.5a.71 .71 0 0 1 1.4 0 .71 .71 0 0 1-1.4 0zM144.6 119.6a.48 .48 0 0 0 .9 0 .48 .48 0 0 0-.9 0z"/>
<path d="M234.4 106.4l.2 .1-.9 1.1-.1-.1zM234.7 105.9l.2 .2-.2 .2-.2-.1z"/>
<path d="M235.9 107.5l.2 .2-.8 1.1-.2-.2zM236.2 107.1l.2 .1-.1 .2-.2-.1z"/>
<path d="M237.2 109.2l.6-.3 .4 .3 .1 .4-.2 .5-.8-.6-.1 .2 .1 .4h.5l.2 .2h-.1l-.5 .1-.4-.4-.1-.4zM237.4 109.3l.6 .5 .1-.3-.1-.3z"/>
<path d="M147.1 120.5l.5-.1 .5 .3v.4l-.5 .9-.2-.1 .1-.2-.6-.1-.2-.5 .3-.3 .8 .3 .1-.3-.3-.2h-.3zM147 121.1l-.1 .2 .3 .2h.3l.2-.2z"/>
<path d="M181.8 142.8a.96 .96 0 0 1 1.9 0 .96 .96 0 0 1-1.9 0zM182.3 142.2l-.2 .4 .1 .7 .4 .3 .5-.1 .3-.5-.1-.6-.5-.4z"/>
<path d="M186.9 142.5l.6-.1 .4 .2 .1 .6h-1.1l.3 .4 .8-.2-.3 .3-.5 .1-.4-.2-.1-.6zM187.1 142.7l-.2 .3h.8l-.2-.4z"/>
<path d="M192.3 142.6l.7-.2 .3 .2 .2 .6h-1.1l.3 .4h.4l.1-.3 .3 .1-.3 .3-.5 .1-.4-.2-.1-.7zM192.6 142.6l-.2 .4h.8l-.1-.4z"/>
<path d="M194.6 142.5l.7-.1 .3 .1 .1 1.3h-.2l-.1-.2-.3 .2-.6-.1v-.6l.9-.2-.2-.3-.7 .2zM194.7 143.3v.3h.5l.2-.5zM194.7 141.8h.3l.2 .4h-.2z"/>
<path d="M199 142.6l.7-.2 .3 .2 .2 .6h-1.1l.3 .4h.3l.2-.3 .3 .1-.3 .3-.5 .1-.4-.2-.1-.7zM199.3 142.7l-.2 .3h.8l-.3-.4zM199.5 141.8h.4l-.3 .4h-.2z"/>
<path d="M200.6 142.5l.5-.1 .5 .3v.5h-1l.3 .4 .7-.2-.2 .3-.5 .1-.4-.2-.1-.6zM200.8 142.6l-.2 .4h.8l-.2-.4z"/>
</g>
<!-- layer: BECT-cartouche -->
<g fill="#000" stroke="#000" stroke-width=".2">
<path d="M0 189.8h200.2v-.5zM0 189.3h200.2l-200.2 .5z"/>
<path d="M199.9 189.3l.5 26v-26zM199.9 189.3l.5 26h-.5z"/>
</g>
<path d="M.7 194.9h21.7M27.8 194.5h21M114.8 194.4h40.9M162.3 194.4h24.4" fill="none" stroke="#000" stroke-width=".25"/>
<!-- layer: 00txt structure -->
<path d="M0 .6h279.4M0 215.3h279.4" fill="none" stroke="#000" stroke-width=".2"/>
<text font-size="3.9" x="115.8" y="193.9">Dossier Etude Structurelle</text>
<g font-size="3.3">
<text x="71.2" y="195.2">Création de trois ouvertures</text>
<text x="161.9" y="193.4">Plan d'étude 01</text>
<text x="72.1" y="199.1">dans une maison existante.</text>
<text x="114.3" y="200.3">VUE EN PLANS RDC EXISTANT.</text>
<text x="163" y="200.4">Ech : 1/50</text>
</g>
<g font-size="2.8">
<text x=".7" y="194.3">Maîtrise d'Ouvrage :</text>
<text x="27.8" y="193.9">BET STRUCTURE : J.K.F. Structure</text>
<text x="27.8" y="197.4">92 Bd Du Gén de Gaulle 59100 Rbx</text>
<text x="27.9" y="200.8">Tél : 06 63 07 71 93</text>
</g>
<g font-size="2.2">
<text x="1.5" y="198">Mr Eric LELEU</text>
<text x=".7" y="201.5">Place de la liberté</text>
<text x="1.5" y="205">59287 Guesnain.</text>
</g>
<g font-size="2">
<text x="148.3" y="10.4">10120</text>
<text x="39.7" y="19.9">1000</text>
<text x="71.4" y="19.9">1650</text>
<text x="123.3" y="19.9">2680</text>
<text x="170.7" y="19.9">1290</text>
<text x="196.6" y="19.9">3450</text>
<text x="212.1" y="19.9">2160</text>
<text x="100.6" y="34.5">350</text>
<text x="194.5" y="40.7">176</text>
<text x="181.4" y="49.1">450</text>
<text x="194.6" y="53.8">920</text>
<text x="186" y="64.3">1800</text>
<text x="277.9" y="92.4">389</text>
<text x="105.4" y="100.1">4946</text>
<text x="121.1" y="101">3760</text>
<text x="205.9" y="97.8">4947</text>
<text x="122.4" y="145.7">940</text>
<text x="199.8" y="149.9">1000</text>
<text x="225.3" y="149.9">1129</text>
<text x="48.9" y="153.2">350</text>
<text x="241.5" y="153.1">80</text>
<text x="33" y="174.5">2830</text>
<text x="102.1" y="174.5">2170</text>
<text x="151.7" y="174.5">1980</text>
<text x="209.8" y="174.5">2870</text>
<text x="256.1" y="174.5">950</text>
<text x="272.1" y="174.5">390</text>
<text x="142.7" y="183.2">11111</text>
</g>
</svg>
